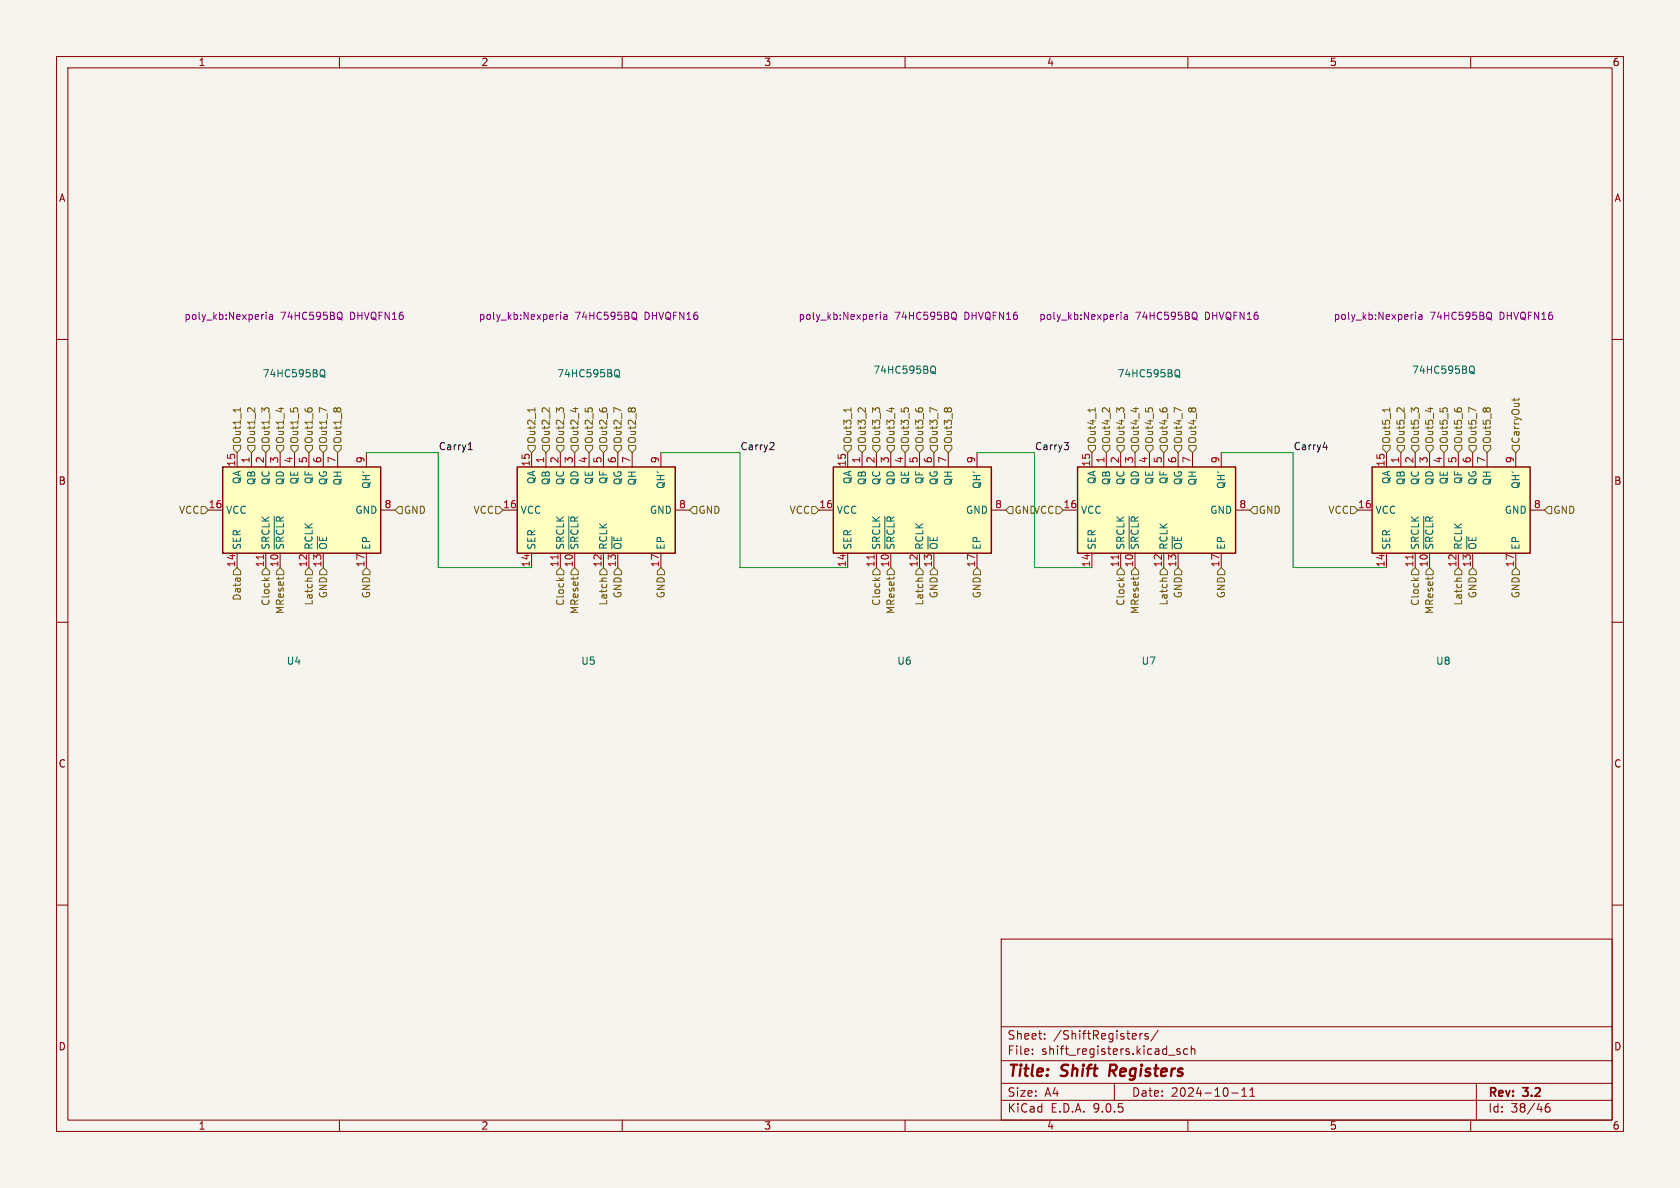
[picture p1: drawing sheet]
<svg xmlns="http://www.w3.org/2000/svg" width="297mm" height="210mm" viewBox="0 0 297 210" stroke-linecap="round" stroke-linejoin="round" font-family="sans-serif">
<path d="M0 0h297v210h-297z" fill="#f5f4ef" stroke="#f5f4ef" stroke-width=".18"/>
<g fill="none" stroke="#840000" stroke-width=".18">
<path d="M10 10h277v190h-277zM12 12h273v186h-273zM60 10v2M110 10v2M160 10v2M210 10v2M260 10v2M10 60h2M285 60h2M10 110h2M285 110h2M10 160h2"/>
<path d="M177 166h108v32h-108zM285 160h2M60 198v2M110 198v2M160 198v2M177 194.5h108M177 191.5h108M177 187.5h108M177 181.5h108M182.5 186.3v.1M182.5 185.5v.1M184.7 183.6v.1"/>
<path d="M184.7 182.8v.1M197 191.5v3M201.5 182.7v1M202 182.7l-.3 .1-.2 .2M203 182.8l-.4-.1-.2 .2 .1 .2 .5 .2v.3h-.6M204.7 182.1l-1.2 2M206.6 186.5h1.1M208.6 185.5l-.4-.1-.2 .2 .1 .2 .5 .2v.3h-.6M210 185.5l-.5-.1-.3 .3v.4l.2 .2h.6M210 198v2M210.6 185.5l.2-.1 .4 .1v.9M210.6 184.9v1.5"/>
<path d="M217.7 193.2h1.2M219.5 193.8h.9M219.5 192.7l.5-.4v1.5M221 193.8h.8M221 192.7l.4-.4v1.5M260 198v2M261 191.5v6.5M273.9 195.1a.59 .59 0 0 0-.7 .6v.6l.1 .2 .4 .1 .3-.1v-.5l-.1-.3h-.4l-.3 .3"/>
</g>
<path d="M196.3 188.2l-.2 2" fill="none" stroke="#840000" stroke-width=".4"/>
<path d="M190.5 82.6h27.9v15.2h-27.9z" fill="#ffffc2"/>
<path d="M190.5 82.6h27.9v15.2h-27.9z" fill="none" stroke="#840000" stroke-width=".25"/>
<g fill="none" stroke="#840000" stroke-width=".18">
<path d="M188 90.2h2.5M193 80v2.6M193 97.8v2.5M195.6 80v2.6M198.1 80v2.6M198.1 97.8v2.5M200.7 80v2.6M200.7 97.8v2.5M203.2 80v2.6M205.7 80v2.6M205.7 97.8v2.5M208.3 80v2.6"/>
<path d="M208.3 97.8v2.5M210.8 80v2.6M215.9 80v2.6M215.9 97.8v2.5M218.4 90.2h2.6"/>
</g>
<path d="M197.7 98.1v.7" fill="none" stroke="#a90000" stroke-width=".18"/>
<path d="M208 66.3l.6 .4M208 65.3a.43 .43 0 0 1 .6 .5v.4a.43 .43 0 0 1-.6 .4M199.6 91.3v5.8" fill="none" stroke="#006464" stroke-width=".18"/>
<path d="M198.2 55.2v.1M198.2 55.6v.9M198.8 55.7h.5v.8M199.3 55.9l-.4 .1-.2 .2 .2 .3 .4-.1M211.1 55.2a.43 .43 0 0 1 .5 .4v.4a.43 .43 0 0 1-.5 .5M211.2 56.2l.5 .4" fill="none" stroke="#840084" stroke-width=".18"/>
<path d="M242.6 82.6h27.9v15.2h-27.9z" fill="#ffffc2"/>
<path d="M242.6 82.6h27.9v15.2h-27.9z" fill="none" stroke="#840000" stroke-width=".25"/>
<g fill="none" stroke="#840000" stroke-width=".18">
<path d="M240 90.2h2.6M245.1 80v2.6M245.1 97.8v2.5M247.6 80v2.6M250.2 80v2.6M250.2 97.8v2.5M252.7 80v2.6M252.7 97.8v2.5M255.3 80v2.6M257.8 80v2.6M257.8 97.8v2.5M260.3 80v2.6"/>
<path d="M260.3 97.8v2.5M262.9 80v2.6M268 80v2.6M268 97.8v2.5M270.5 90.2h2.5"/>
</g>
<path d="M249.8 98.1v.7" fill="none" stroke="#a90000" stroke-width=".18"/>
<path d="M260 65.7l.7 .4M260.1 64.7a.43 .43 0 0 1 .5 .4v.5a.43 .43 0 0 1-.5 .4M251.7 91.3v5.8" fill="none" stroke="#006464" stroke-width=".18"/>
<path d="M250.3 55.2v.1M250.3 55.6v.9M250.9 55.7h.4l.1 .8M251.4 55.9l-.4 .1-.2 .2 .2 .3 .4-.1M263.1 55.2a.43 .43 0 0 1 .6 .4v.4a.43 .43 0 0 1-.6 .5M263.3 56.2l.4 .4" fill="none" stroke="#840084" stroke-width=".18"/>
<path d="M91.4 82.6h28v15.2h-28z" fill="#ffffc2"/>
<path d="M91.4 82.6h28v15.2h-28z" fill="none" stroke="#840000" stroke-width=".25"/>
<g fill="none" stroke="#840000" stroke-width=".18">
<path d="M88.9 90.2h2.5M94 80v2.6M94 97.8v2.5M96.5 80v2.6M99.1 80v2.6M99.1 97.8v2.5M101.6 80v2.6M101.6 97.8v2.5M104.1 80v2.6M106.7 80v2.6M106.7 97.8v2.5M109.2 80v2.6"/>
<path d="M109.2 97.8v2.5M111.8 80v2.6M116.8 80v2.6M116.8 97.8v2.5M119.4 90.2h2.5"/>
</g>
<path d="M98.6 98.1v.7" fill="none" stroke="#a90000" stroke-width=".18"/>
<path d="M108.9 66.3l.7 .4M109 65.3a.43 .43 0 0 1 .5 .5v.4a.43 .43 0 0 1-.5 .4M100.6 91.3v5.8" fill="none" stroke="#006464" stroke-width=".18"/>
<path d="M99.1 55.2v.1M99.1 55.6v.9M99.7 55.7h.5l.1 .8M100.3 55.9l-.5 .1-.1 .2 .1 .3 .5-.1M112 55.2a.43 .43 0 0 1 .5 .4v.4a.43 .43 0 0 1-.5 .5M112.2 56.2l.4 .4" fill="none" stroke="#840084" stroke-width=".18"/>
<path d="M39.4 82.6h27.9v15.2h-27.9z" fill="#ffffc2"/>
<path d="M39.4 82.6h27.9v15.2h-27.9z" fill="none" stroke="#840000" stroke-width=".25"/>
<g fill="none" stroke="#840000" stroke-width=".18">
<path d="M36.8 90.2h2.6M41.9 80v2.6M41.9 97.8v2.5M44.4 80v2.6M47 80v2.6M47 97.8v2.5M49.5 80v2.6M49.5 97.8v2.5M52.1 80v2.6M54.6 80v2.6M54.6 97.8v2.5M57.1 80v2.6"/>
<path d="M57.1 97.8v2.5M59.7 80v2.6M64.8 80v2.6M64.8 97.8v2.5M67.3 90.2h2.5"/>
</g>
<path d="M46.6 98.1v.7" fill="none" stroke="#a90000" stroke-width=".18"/>
<path d="M56.8 66.3l.7 .4M56.9 65.3a.43 .43 0 0 1 .5 .5v.4a.43 .43 0 0 1-.5 .4M48.5 91.3v5.8" fill="none" stroke="#006464" stroke-width=".18"/>
<path d="M47.1 55.2v.1M47.1 55.6v.9M47.7 55.7h.4l.1 .8M48.2 55.9l-.4 .1-.2 .2 .2 .3 .4-.1M59.9 55.2a.43 .43 0 0 1 .6 .4v.4a.43 .43 0 0 1-.6 .5M60.1 56.2l.4 .4" fill="none" stroke="#840084" stroke-width=".18"/>
<path d="M147.3 82.6h28v15.2h-28z" fill="#ffffc2"/>
<path d="M147.3 82.6h28v15.2h-28z" fill="none" stroke="#840000" stroke-width=".25"/>
<g fill="none" stroke="#840000" stroke-width=".18">
<path d="M144.8 90.2h2.5M149.9 80v2.6M149.9 97.8v2.5M152.4 80v2.6M154.9 80v2.6M154.9 97.8v2.5M157.5 80v2.6M157.5 97.8v2.5M160 80v2.6M162.6 80v2.6M162.6 97.8v2.5M165.1 80v2.6"/>
<path d="M165.1 97.8v2.5M167.6 80v2.6M172.7 80v2.6M172.7 97.8v2.5M175.3 90.2h2.5"/>
</g>
<path d="M154.5 98.1v.7" fill="none" stroke="#a90000" stroke-width=".18"/>
<path d="M164.8 65.7l.6 .4M164.8 64.7a.43 .43 0 0 1 .6 .4v.5a.43 .43 0 0 1-.6 .4M156.4 91.3v5.8" fill="none" stroke="#006464" stroke-width=".18"/>
<path d="M155.6 55.2v.1M155.6 55.6v.9M156.2 55.7h.5l.1 .8M156.8 55.9l-.4 .1-.2 .2 .2 .3 .4-.1M168.5 55.2a.43 .43 0 0 1 .6 .4v.4a.43 .43 0 0 1-.6 .5M168.7 56.2l.4 .4" fill="none" stroke="#840084" stroke-width=".18"/>
<g fill="none" stroke="#725600" stroke-width=".18">
<path d="M41.3 78.7h1.2v.7l-.6 .6-.6-.6zM42.5 72.5h-1.3l.2 .1M42.5 72.1v.7M43.8 78.7h1.3v.7l-.7 .6-.6-.6zM45 72.1v.8l-.7-.7-.3-.1-.2 .1M46.4 78.7h1.2v.7l-.6 .6-.6-.6zM46.8 72.5l-.5-.4v.8M46.8 72.2l.2-.1 .5 .1M48.9 78.7h1.3v.7l-.7 .6-.6-.6zM49.7 72v.8M51.4 72.2v.6M51.4 78.7h1.3v.7l-.6 .6-.7-.6z"/>
<path d="M51.9 72.2l.2-.1 .5 .1M54 78.7h1.2v.7l-.6 .6-.6-.6zM54.5 72.2l.1-.1 .5 .1M56.5 78.7h1.3v.7l-.7 .6-.6-.6zM57.7 72.6l-1.2-.6v.9M59.1 78.7h1.2v.7l-.6 .6-.6-.6zM59.1 72.2l.1-.1 .3 .1M59.6 72.2l.2-.1 .4 .1M93.3 78.7h1.3v.7l-.6 .6-.7-.6zM94.6 72.1v.7M94.6 72.5h-1.3l.2 .1M95.9 78.7h1.3v.7l-.7 .6-.6-.6z"/>
<path d="M97.1 72.1v.8l-.7-.7-.3-.1-.2 .1M98.4 78.7h1.3v.7l-.6 .6-.7-.6zM98.9 72.5l-.5-.4v.8M98.9 72.2l.2-.1 .5 .1M101 78.7h1.2v.7l-.6 .6-.6-.6zM101.8 72v.8M103.4 72.2v.6M103.5 78.7h1.3v.7l-.7 .6-.6-.6zM104 72.2l.2-.1 .5 .1M106 78.7h1.3v.7l-.6 .6-.7-.6zM106.5 72.2l.2-.1 .5 .1M108.6 78.7h1.3v.7l-.7 .6-.6-.6z"/>
<path d="M109.8 72.6l-1.3-.6v.9M111.1 78.7h1.3v.7l-.6 .6-.7-.6zM111.1 72.2l.2-.1 .3 .1M111.7 72.2l.2-.1 .4 .1M149.2 78.7h1.3v.7l-.6 .6-.7-.6zM150.4 72.5h-1.2l.2 .1M150.4 72.1v.7M151.8 78.7h1.2v.7l-.6 .6-.6-.6zM153 72.1v.8l-.7-.7-.3-.1-.2 .1M154.3 78.7h1.3v.7l-.7 .6-.6-.6zM154.7 72.5l-.5-.4v.8M154.8 72.2l.2-.1 .5 .1"/>
<path d="M156.8 78.7h1.3v.7l-.6 .6-.7-.6zM157.6 72v.8M159.3 72.2v.6M159.4 78.7h1.3v.7l-.7 .6-.6-.6zM159.9 72.2l.2-.1 .4 .1M161.9 78.7h1.3v.7l-.6 .6-.7-.6zM162.4 72.2l.2-.1 .5 .1M164.5 78.7h1.2v.7l-.6 .6-.6-.6zM165.7 72.6l-1.3-.6v.9M167 78.7h1.3v.7l-.7 .6-.6-.6zM167 72.2l.2-.1 .2 .1M167.6 72.2l.1-.1 .5 .1"/>
<path d="M192.4 78.7h1.3v.7l-.7 .6-.6-.6zM193.6 72.5h-1.3l.2 .1M193.6 72.1v.7M194.9 78.7h1.3v.7l-.6 .6-.7-.6zM196.2 72.1v.8l-.8-.7-.3-.1-.2 .1M197.5 78.7h1.3v.7l-.7 .6-.6-.6zM197.9 72.5l-.5-.4v.8M198 72.2l.2-.1 .4 .1M200 78.7h1.3v.7l-.6 .6-.7-.6zM200.8 72v.8M202.5 72.2v.6M202.6 78.7h1.2v.7l-.6 .6-.6-.6z"/>
<path d="M203.1 72.2l.1-.1 .5 .1M205.1 78.7h1.3v.7l-.7 .6-.6-.6zM205.6 72.2l.2-.1 .5 .1M207.6 78.7h1.3v.7l-.6 .6-.7-.6zM208.9 72.6l-1.3-.6v.9M210.2 78.7h1.3v.7l-.7 .6-.6-.6zM210.2 72.2l.2-.1 .2 .1M210.7 72.2l.2-.1 .4 .1M244.5 78.7h1.2v.7l-.6 .6-.6-.6zM245.7 72.5h-1.3l.2 .1M245.7 72.1v.7M247 78.7h1.3v.7l-.7 .6-.6-.6z"/>
<path d="M248.2 72.1v.8l-.7-.7-.3-.1-.2 .1M249.6 78.7h1.2v.7l-.6 .6-.6-.6zM250 72.5l-.5-.4v.8M250 72.2l.2-.1 .5 .1M252.1 78.7h1.3v.7l-.7 .6-.6-.6zM252.9 72v.8M254.6 72.2v.6M254.6 78.7h1.3v.7l-.6 .6-.7-.6zM255.1 72.2l.2-.1 .5 .1M257.2 78.7h1.2v.7l-.6 .6-.6-.6zM257.7 72.2l.1-.1 .5 .1M259.7 78.7h1.3v.7l-.7 .6-.6-.6z"/>
<path d="M260.9 72.6l-1.2-.6v.9M262.3 78.7h1.2v.7l-.6 .6-.6-.6zM262.3 72.2l.1-.1 .3 .1M262.8 72.2l.2-.1 .4 .1M267.3 78.7h1.3v.7l-.6 .6-.7-.6zM267.7 70.4v.5M268.5 70.4l-.1 .3h-1.1M35.6 89.5h.6l.6 .7-.6 .6h-.6zM70.5 89.5h.6v1.3h-.6l-.7-.6zM87.6 89.5h.7l.6 .7-.6 .6h-.7zM122.6 89.5h.6v1.3h-.6l-.7-.6zM143.5 89.5h.6l.7 .7-.7 .6h-.6z"/>
<path d="M178.4 89.5h.7v1.3h-.7l-.6-.6zM186.7 89.5h.6l.7 .7-.7 .6h-.6zM221.6 89.5h.6v1.3h-.6l-.6-.6zM238.8 89.5h.6l.6 .7-.6 .6h-.6zM273.7 89.5h.6v1.3h-.6l-.7-.6zM41.9 100.3l.6 .7v.6h-1.2v-.6zM46.4 101l.6-.7 .6 .7v.6h-1.2zM46.7 102.1l.5 .5M47.6 102.1l-.5 .4M48.9 101l.6-.7 .7 .7v.6h-1.3zM54.6 100.3l.6 .7v.6h-1.2v-.6zM55.2 102.2h-.7l-.2 .2"/>
<path d="M57.1 100.3l.7 .7v.6h-1.3v-.6zM64.1 101l.7-.7 .6 .7v.6h-1.3zM98.8 102.1l.5 .5M99.1 100.3l.6 .7v.6h-1.3v-.6zM99.6 102.1l-.4 .4M101.6 100.3l.6 .7v.6h-1.2v-.6zM106 101l.7-.7 .6 .7v.6h-1.3zM107.3 102.2h-.7l-.2 .2M109.2 100.3l.7 .7v.6h-1.3v-.6zM116.2 101l.6-.7 .7 .7v.6h-1.3zM154.7 102.1l.5 .5M154.9 100.3l.7 .7v.6h-1.3v-.6z"/>
<path d="M155.5 102.1l-.5 .4M157.5 100.3l.6 .7v.6h-1.3v-.6zM162.6 100.3l.6 .7v.6h-1.3v-.6zM163.1 102.2h-.6l-.2 .2M165.1 100.3l.6 .7v.6h-1.2v-.6zM172.7 100.3l.7 .7v.6h-1.3v-.6zM197.9 102.1l.4 .5M198.1 100.3l.7 .7v.6h-1.3v-.6zM198.7 102.1l-.5 .4M200.7 100.3l.6 .7v.6h-1.3v-.6zM205.7 100.3l.7 .7v.6h-1.3v-.6zM206.3 102.2h-.6l-.2 .2"/>
<path d="M208.3 100.3l.6 .7v.6h-1.3v-.6zM215.9 100.3l.6 .7v.6h-1.2v-.6zM249.9 102.1l.5 .5M250.2 100.3l.6 .7v.6h-1.2v-.6zM250.8 102.1l-.5 .4M252.7 100.3l.7 .7v.6h-1.3v-.6zM257.8 100.3l.6 .7v.6h-1.2v-.6zM258.4 102.2h-.7l-.2 .2M260.3 100.3l.7 .7v.6h-1.3v-.6zM268 100.3l.6 .7v.6h-1.3v-.6z"/>
</g>
<path d="M82.8 79.5h.7M83 78.4l.1-.2v1.3M136.6 78.2l.2 .3v.3l-.7 .7h.7M188.1 78.2h.8l-.4 .5M188.7 78.7l.2 .3v.3l-.2 .2M233.9 79.1h.8M234.5 78.7v.8" fill="none" stroke="#0f0f0f" stroke-width=".18"/>
<path d="M64.8 80h12.7v20.3h16.5M116.8 80h14v20.3h19.1M172.7 80h10.2v20.3h10.1M215.9 80h12.7v20.3h16.5" fill="none" stroke="#009600" stroke-width=".18"/>
<g font-size="2.8" fill="#840000">
<text x="178" y="190.9">Title:</text>
<text x="187.7" y="190.9">Shift</text>
<text x="196.9" y="190.9">Registers</text>
</g>
<g font-size="2.1" fill="#840000">
<text x="178" y="184">Sheet:</text>
<text x="186.2" y="184">/ShiftRegisters/</text>
<text x="178" y="186.7">File:</text>
<text x="184.1" y="186.7">shift_registers.kicad_sch</text>
<text x="178" y="196.9">KiCad</text>
<text x="178" y="194.1">Size:</text>
<text x="184.7" y="194.1">A4</text>
<text x="185.7" y="196.9">E.D.A.</text>
<text x="193.3" y="196.9">9.0.5</text>
<text x="200" y="194.1">Date:</text>
<text x="207" y="194.1">2024-10-11</text>
<text x="263" y="194.3">Rev:</text>
<text x="263" y="196.9">Id:</text>
<text x="267.1" y="196.9">38/46</text>
<text x="269.4" y="194.3">3.2</text>
</g>
<g font-size="1.8" fill="#840000">
<text x="35" y="11.9">1</text>
<text x="85" y="11.9">2</text>
<text x="135" y="11.9">3</text>
<text x="185" y="11.9">4</text>
<text x="235" y="11.9">5</text>
<text x="285" y="11.9">6</text>
<text x="10.3" y="35.9">A</text>
<text x="285.3" y="35.9">A</text>
<text x="10.3" y="85.9">B</text>
<text x="285.3" y="85.9">B</text>
<text x="10.3" y="135.9">C</text>
<text x="285.3" y="135.9">C</text>
<text x="10.3" y="185.9">D</text>
<text x="285.3" y="185.9">D</text>
<text x="35" y="199.9">1</text>
<text x="85" y="199.9">2</text>
<text x="135" y="199.9">3</text>
<text x="185" y="199.9">4</text>
<text x="235" y="199.9">5</text>
<text x="285" y="199.9">6</text>
</g>
<g font-size="1.8" fill="#840084">
<text x="32.5" y="56.7">poly_kb:Nexperia</text>
<text x="49.6" y="56.7">74HC595BQ</text>
<text x="62" y="56.7">DHVQFN16</text>
<text x="84.6" y="56.7">poly_kb:Nexperia</text>
<text x="101.6" y="56.7">74HC595BQ</text>
<text x="114.1" y="56.7">DHVQFN16</text>
<text x="141.1" y="56.7">poly_kb:Nexperia</text>
<text x="158.2" y="56.7">74HC595BQ</text>
<text x="170.6" y="56.7">DHVQFN16</text>
<text x="183.6" y="56.7">poly_kb:Nexperia</text>
<text x="200.7" y="56.7">74HC595BQ</text>
<text x="213.1" y="56.7">DHVQFN16</text>
<text x="235.7" y="56.7">poly_kb:Nexperia</text>
<text x="252.8" y="56.7">74HC595BQ</text>
<text x="265.2" y="56.7">DHVQFN16</text>
</g>
<g font-size="1.8" fill="#006464">
<text x="46.3" y="66.9">74HC595BQ</text>
<text x="98.4" y="66.9">74HC595BQ</text>
<text x="154.3" y="66.3">74HC595BQ</text>
<text x="197.5" y="66.9">74HC595BQ</text>
<text x="249.5" y="66.3">74HC595BQ</text>
<text x="42.8" y="85.7" transform="rotate(-90 42.8 85.7)">QA</text>
<text x="45.3" y="85.9" transform="rotate(-90 45.3 85.9)">QB</text>
<text x="47.9" y="85.9" transform="rotate(-90 47.9 85.9)">QC</text>
<text x="50.4" y="85.9" transform="rotate(-90 50.4 85.9)">QD</text>
<text x="52.9" y="85.7" transform="rotate(-90 52.9 85.7)">QE</text>
<text x="55.5" y="85.7" transform="rotate(-90 55.5 85.7)">QF</text>
<text x="58" y="85.9" transform="rotate(-90 58 85.9)">QG</text>
<text x="60.6" y="85.9" transform="rotate(-90 60.6 85.9)">QH</text>
<text x="65.6" y="86.5" transform="rotate(-90 65.6 86.5)">QH'</text>
<text x="94.8" y="85.7" transform="rotate(-90 94.8 85.7)">QA</text>
<text x="97.4" y="85.9" transform="rotate(-90 97.4 85.9)">QB</text>
<text x="99.9" y="85.9" transform="rotate(-90 99.9 85.9)">QC</text>
<text x="102.5" y="85.9" transform="rotate(-90 102.5 85.9)">QD</text>
<text x="105" y="85.7" transform="rotate(-90 105 85.7)">QE</text>
<text x="107.5" y="85.7" transform="rotate(-90 107.5 85.7)">QF</text>
<text x="110.1" y="85.9" transform="rotate(-90 110.1 85.9)">QG</text>
<text x="112.6" y="85.9" transform="rotate(-90 112.6 85.9)">QH</text>
<text x="117.7" y="86.5" transform="rotate(-90 117.7 86.5)">QH'</text>
<text x="150.7" y="85.7" transform="rotate(-90 150.7 85.7)">QA</text>
<text x="153.3" y="85.9" transform="rotate(-90 153.3 85.9)">QB</text>
<text x="155.8" y="85.9" transform="rotate(-90 155.8 85.9)">QC</text>
<text x="158.3" y="85.9" transform="rotate(-90 158.3 85.9)">QD</text>
<text x="160.9" y="85.7" transform="rotate(-90 160.9 85.7)">QE</text>
<text x="163.4" y="85.7" transform="rotate(-90 163.4 85.7)">QF</text>
<text x="166" y="85.9" transform="rotate(-90 166 85.9)">QG</text>
<text x="168.5" y="85.9" transform="rotate(-90 168.5 85.9)">QH</text>
<text x="173.6" y="86.5" transform="rotate(-90 173.6 86.5)">QH'</text>
<text x="193.9" y="85.7" transform="rotate(-90 193.9 85.7)">QA</text>
<text x="196.4" y="85.9" transform="rotate(-90 196.4 85.9)">QB</text>
<text x="199" y="85.9" transform="rotate(-90 199 85.9)">QC</text>
<text x="201.5" y="85.9" transform="rotate(-90 201.5 85.9)">QD</text>
<text x="204.1" y="85.7" transform="rotate(-90 204.1 85.7)">QE</text>
<text x="206.6" y="85.7" transform="rotate(-90 206.6 85.7)">QF</text>
<text x="209.1" y="85.9" transform="rotate(-90 209.1 85.9)">QG</text>
<text x="211.7" y="85.9" transform="rotate(-90 211.7 85.9)">QH</text>
<text x="216.8" y="86.5" transform="rotate(-90 216.8 86.5)">QH'</text>
<text x="246" y="85.7" transform="rotate(-90 246 85.7)">QA</text>
<text x="248.5" y="85.9" transform="rotate(-90 248.5 85.9)">QB</text>
<text x="251.1" y="85.9" transform="rotate(-90 251.1 85.9)">QC</text>
<text x="253.6" y="85.9" transform="rotate(-90 253.6 85.9)">QD</text>
<text x="256.1" y="85.7" transform="rotate(-90 256.1 85.7)">QE</text>
<text x="258.7" y="85.7" transform="rotate(-90 258.7 85.7)">QF</text>
<text x="261.2" y="85.9" transform="rotate(-90 261.2 85.9)">QG</text>
<text x="263.8" y="85.9" transform="rotate(-90 263.8 85.9)">QH</text>
<text x="268.8" y="86.5" transform="rotate(-90 268.8 86.5)">QH'</text>
<text x="39.9" y="91">VCC</text>
<text x="62.7" y="91">GND</text>
<text x="91.9" y="91">VCC</text>
<text x="114.8" y="91">GND</text>
<text x="147.8" y="91">VCC</text>
<text x="170.7" y="91">GND</text>
<text x="191" y="91">VCC</text>
<text x="213.9" y="91">GND</text>
<text x="243.1" y="91">VCC</text>
<text x="265.9" y="91">GND</text>
<text x="42.8" y="97.3" transform="rotate(-90 42.8 97.3)">SER</text>
<text x="47.9" y="97.3" transform="rotate(-90 47.9 97.3)">SRCLK</text>
<text x="50.4" y="97.3" transform="rotate(-90 50.4 97.3)">~{SRCLR}</text>
<text x="55.5" y="97.3" transform="rotate(-90 55.5 97.3)">RCLK</text>
<text x="58" y="97.3" transform="rotate(-90 58 97.3)">~{OE}</text>
<text x="65.6" y="97.3" transform="rotate(-90 65.6 97.3)">EP</text>
<text x="94.8" y="97.3" transform="rotate(-90 94.8 97.3)">SER</text>
<text x="99.9" y="97.3" transform="rotate(-90 99.9 97.3)">SRCLK</text>
<text x="102.5" y="97.3" transform="rotate(-90 102.5 97.3)">~{SRCLR}</text>
<text x="107.5" y="97.3" transform="rotate(-90 107.5 97.3)">RCLK</text>
<text x="110.1" y="97.3" transform="rotate(-90 110.1 97.3)">~{OE}</text>
<text x="117.7" y="97.3" transform="rotate(-90 117.7 97.3)">EP</text>
<text x="150.7" y="97.3" transform="rotate(-90 150.7 97.3)">SER</text>
<text x="155.8" y="97.3" transform="rotate(-90 155.8 97.3)">SRCLK</text>
<text x="158.3" y="97.3" transform="rotate(-90 158.3 97.3)">~{SRCLR}</text>
<text x="163.4" y="97.3" transform="rotate(-90 163.4 97.3)">RCLK</text>
<text x="166" y="97.3" transform="rotate(-90 166 97.3)">~{OE}</text>
<text x="173.6" y="97.3" transform="rotate(-90 173.6 97.3)">EP</text>
<text x="193.9" y="97.3" transform="rotate(-90 193.9 97.3)">SER</text>
<text x="199" y="97.3" transform="rotate(-90 199 97.3)">SRCLK</text>
<text x="201.5" y="97.3" transform="rotate(-90 201.5 97.3)">~{SRCLR}</text>
<text x="206.6" y="97.3" transform="rotate(-90 206.6 97.3)">RCLK</text>
<text x="209.1" y="97.3" transform="rotate(-90 209.1 97.3)">~{OE}</text>
<text x="216.8" y="97.3" transform="rotate(-90 216.8 97.3)">EP</text>
<text x="246" y="97.3" transform="rotate(-90 246 97.3)">SER</text>
<text x="251.1" y="97.3" transform="rotate(-90 251.1 97.3)">SRCLK</text>
<text x="253.6" y="97.3" transform="rotate(-90 253.6 97.3)">~{SRCLR}</text>
<text x="258.7" y="97.3" transform="rotate(-90 258.7 97.3)">RCLK</text>
<text x="261.2" y="97.3" transform="rotate(-90 261.2 97.3)">~{OE}</text>
<text x="268.8" y="97.3" transform="rotate(-90 268.8 97.3)">EP</text>
<text x="50.6" y="117.7">U4</text>
<text x="102.7" y="117.7">U5</text>
<text x="158.5" y="117.7">U6</text>
<text x="201.7" y="117.7">U7</text>
<text x="253.8" y="117.7">U8</text>
</g>
<g font-size="1.8" fill="#a90000">
<text x="41.7" y="82.6" transform="rotate(-90 41.7 82.6)">15</text>
<text x="44.2" y="82" transform="rotate(-90 44.2 82)">1</text>
<text x="46.7" y="82" transform="rotate(-90 46.7 82)">2</text>
<text x="49.3" y="82" transform="rotate(-90 49.3 82)">3</text>
<text x="51.8" y="82" transform="rotate(-90 51.8 82)">4</text>
<text x="54.4" y="82" transform="rotate(-90 54.4 82)">5</text>
<text x="56.9" y="82" transform="rotate(-90 56.9 82)">6</text>
<text x="59.4" y="82" transform="rotate(-90 59.4 82)">7</text>
<text x="64.5" y="82" transform="rotate(-90 64.5 82)">9</text>
<text x="93.7" y="82.6" transform="rotate(-90 93.7 82.6)">15</text>
<text x="96.3" y="82" transform="rotate(-90 96.3 82)">1</text>
<text x="98.8" y="82" transform="rotate(-90 98.8 82)">2</text>
<text x="101.3" y="82" transform="rotate(-90 101.3 82)">3</text>
<text x="103.9" y="82" transform="rotate(-90 103.9 82)">4</text>
<text x="106.4" y="82" transform="rotate(-90 106.4 82)">5</text>
<text x="109" y="82" transform="rotate(-90 109 82)">6</text>
<text x="111.5" y="82" transform="rotate(-90 111.5 82)">7</text>
<text x="116.6" y="82" transform="rotate(-90 116.6 82)">9</text>
<text x="149.6" y="82.6" transform="rotate(-90 149.6 82.6)">15</text>
<text x="152.1" y="82" transform="rotate(-90 152.1 82)">1</text>
<text x="154.7" y="82" transform="rotate(-90 154.7 82)">2</text>
<text x="157.2" y="82" transform="rotate(-90 157.2 82)">3</text>
<text x="159.8" y="82" transform="rotate(-90 159.8 82)">4</text>
<text x="162.3" y="82" transform="rotate(-90 162.3 82)">5</text>
<text x="164.8" y="82" transform="rotate(-90 164.8 82)">6</text>
<text x="167.4" y="82" transform="rotate(-90 167.4 82)">7</text>
<text x="172.5" y="82" transform="rotate(-90 172.5 82)">9</text>
<text x="192.8" y="82.6" transform="rotate(-90 192.8 82.6)">15</text>
<text x="195.3" y="82" transform="rotate(-90 195.3 82)">1</text>
<text x="197.9" y="82" transform="rotate(-90 197.9 82)">2</text>
<text x="200.4" y="82" transform="rotate(-90 200.4 82)">3</text>
<text x="202.9" y="82" transform="rotate(-90 202.9 82)">4</text>
<text x="205.5" y="82" transform="rotate(-90 205.5 82)">5</text>
<text x="208" y="82" transform="rotate(-90 208 82)">6</text>
<text x="210.6" y="82" transform="rotate(-90 210.6 82)">7</text>
<text x="215.6" y="82" transform="rotate(-90 215.6 82)">9</text>
<text x="244.9" y="82.6" transform="rotate(-90 244.9 82.6)">15</text>
<text x="247.4" y="82" transform="rotate(-90 247.4 82)">1</text>
<text x="249.9" y="82" transform="rotate(-90 249.9 82)">2</text>
<text x="252.5" y="82" transform="rotate(-90 252.5 82)">3</text>
<text x="255" y="82" transform="rotate(-90 255 82)">4</text>
<text x="257.6" y="82" transform="rotate(-90 257.6 82)">5</text>
<text x="260.1" y="82" transform="rotate(-90 260.1 82)">6</text>
<text x="262.6" y="82" transform="rotate(-90 262.6 82)">7</text>
<text x="267.7" y="82" transform="rotate(-90 267.7 82)">9</text>
<text x="36.8" y="89.9">16</text>
<text x="67.9" y="89.9">8</text>
<text x="88.9" y="89.9">16</text>
<text x="119.9" y="89.9">8</text>
<text x="144.7" y="89.9">16</text>
<text x="175.8" y="89.9">8</text>
<text x="187.9" y="89.9">16</text>
<text x="219" y="89.9">8</text>
<text x="240" y="89.9">16</text>
<text x="271.1" y="89.9">8</text>
<text x="41.7" y="100.4" transform="rotate(-90 41.7 100.4)">14</text>
<text x="46.7" y="100.4" transform="rotate(-90 46.7 100.4)">11</text>
<text x="49.3" y="100.4" transform="rotate(-90 49.3 100.4)">10</text>
<text x="54.4" y="100.4" transform="rotate(-90 54.4 100.4)">12</text>
<text x="56.9" y="100.4" transform="rotate(-90 56.9 100.4)">13</text>
<text x="64.5" y="100.4" transform="rotate(-90 64.5 100.4)">17</text>
<text x="93.7" y="100.4" transform="rotate(-90 93.7 100.4)">14</text>
<text x="98.8" y="100.4" transform="rotate(-90 98.8 100.4)">11</text>
<text x="101.3" y="100.4" transform="rotate(-90 101.3 100.4)">10</text>
<text x="106.4" y="100.4" transform="rotate(-90 106.4 100.4)">12</text>
<text x="109" y="100.4" transform="rotate(-90 109 100.4)">13</text>
<text x="116.6" y="100.4" transform="rotate(-90 116.6 100.4)">17</text>
<text x="149.6" y="100.4" transform="rotate(-90 149.6 100.4)">14</text>
<text x="154.7" y="100.4" transform="rotate(-90 154.7 100.4)">11</text>
<text x="157.2" y="100.4" transform="rotate(-90 157.2 100.4)">10</text>
<text x="162.3" y="100.4" transform="rotate(-90 162.3 100.4)">12</text>
<text x="164.8" y="100.4" transform="rotate(-90 164.8 100.4)">13</text>
<text x="172.5" y="100.4" transform="rotate(-90 172.5 100.4)">17</text>
<text x="192.8" y="100.4" transform="rotate(-90 192.8 100.4)">14</text>
<text x="197.9" y="100.4" transform="rotate(-90 197.9 100.4)">11</text>
<text x="200.4" y="100.4" transform="rotate(-90 200.4 100.4)">10</text>
<text x="205.5" y="100.4" transform="rotate(-90 205.5 100.4)">12</text>
<text x="208" y="100.4" transform="rotate(-90 208 100.4)">13</text>
<text x="215.6" y="100.4" transform="rotate(-90 215.6 100.4)">17</text>
<text x="244.9" y="100.4" transform="rotate(-90 244.9 100.4)">14</text>
<text x="249.9" y="100.4" transform="rotate(-90 249.9 100.4)">11</text>
<text x="252.5" y="100.4" transform="rotate(-90 252.5 100.4)">10</text>
<text x="257.6" y="100.4" transform="rotate(-90 257.6 100.4)">12</text>
<text x="260.1" y="100.4" transform="rotate(-90 260.1 100.4)">13</text>
<text x="267.7" y="100.4" transform="rotate(-90 267.7 100.4)">17</text>
</g>
<g font-size="1.8" fill="#725600">
<text x="42.8" y="78.5" transform="rotate(-90 42.8 78.5)">Out1_1</text>
<text x="45.3" y="78.5" transform="rotate(-90 45.3 78.5)">Out1_2</text>
<text x="47.9" y="78.5" transform="rotate(-90 47.9 78.5)">Out1_3</text>
<text x="50.4" y="78.5" transform="rotate(-90 50.4 78.5)">Out1_4</text>
<text x="52.9" y="78.5" transform="rotate(-90 52.9 78.5)">Out1_5</text>
<text x="55.5" y="78.5" transform="rotate(-90 55.5 78.5)">Out1_6</text>
<text x="58" y="78.5" transform="rotate(-90 58 78.5)">Out1_7</text>
<text x="60.6" y="78.5" transform="rotate(-90 60.6 78.5)">Out1_8</text>
<text x="94.8" y="78.5" transform="rotate(-90 94.8 78.5)">Out2_1</text>
<text x="97.4" y="78.5" transform="rotate(-90 97.4 78.5)">Out2_2</text>
<text x="99.9" y="78.5" transform="rotate(-90 99.9 78.5)">Out2_3</text>
<text x="102.5" y="78.5" transform="rotate(-90 102.5 78.5)">Out2_4</text>
<text x="105" y="78.5" transform="rotate(-90 105 78.5)">Out2_5</text>
<text x="107.5" y="78.5" transform="rotate(-90 107.5 78.5)">Out2_6</text>
<text x="110.1" y="78.5" transform="rotate(-90 110.1 78.5)">Out2_7</text>
<text x="112.6" y="78.5" transform="rotate(-90 112.6 78.5)">Out2_8</text>
<text x="150.7" y="78.5" transform="rotate(-90 150.7 78.5)">Out3_1</text>
<text x="153.3" y="78.5" transform="rotate(-90 153.3 78.5)">Out3_2</text>
<text x="155.8" y="78.5" transform="rotate(-90 155.8 78.5)">Out3_3</text>
<text x="158.3" y="78.5" transform="rotate(-90 158.3 78.5)">Out3_4</text>
<text x="160.9" y="78.5" transform="rotate(-90 160.9 78.5)">Out3_5</text>
<text x="163.4" y="78.5" transform="rotate(-90 163.4 78.5)">Out3_6</text>
<text x="166" y="78.5" transform="rotate(-90 166 78.5)">Out3_7</text>
<text x="168.5" y="78.5" transform="rotate(-90 168.5 78.5)">Out3_8</text>
<text x="193.9" y="78.5" transform="rotate(-90 193.9 78.5)">Out4_1</text>
<text x="196.4" y="78.5" transform="rotate(-90 196.4 78.5)">Out4_2</text>
<text x="199" y="78.5" transform="rotate(-90 199 78.5)">Out4_3</text>
<text x="201.5" y="78.5" transform="rotate(-90 201.5 78.5)">Out4_4</text>
<text x="204.1" y="78.5" transform="rotate(-90 204.1 78.5)">Out4_5</text>
<text x="206.6" y="78.5" transform="rotate(-90 206.6 78.5)">Out4_6</text>
<text x="209.1" y="78.5" transform="rotate(-90 209.1 78.5)">Out4_7</text>
<text x="211.7" y="78.5" transform="rotate(-90 211.7 78.5)">Out4_8</text>
<text x="246" y="78.5" transform="rotate(-90 246 78.5)">Out5_1</text>
<text x="248.5" y="78.5" transform="rotate(-90 248.5 78.5)">Out5_2</text>
<text x="251.1" y="78.5" transform="rotate(-90 251.1 78.5)">Out5_3</text>
<text x="253.6" y="78.5" transform="rotate(-90 253.6 78.5)">Out5_4</text>
<text x="256.1" y="78.5" transform="rotate(-90 256.1 78.5)">Out5_5</text>
<text x="258.7" y="78.5" transform="rotate(-90 258.7 78.5)">Out5_6</text>
<text x="261.2" y="78.5" transform="rotate(-90 261.2 78.5)">Out5_7</text>
<text x="263.8" y="78.5" transform="rotate(-90 263.8 78.5)">Out5_8</text>
<text x="268.8" y="78.5" transform="rotate(-90 268.8 78.5)">CarryOut</text>
<text x="31.5" y="91">VCC</text>
<text x="71.3" y="91">GND</text>
<text x="83.6" y="91">VCC</text>
<text x="123.4" y="91">GND</text>
<text x="139.5" y="91">VCC</text>
<text x="179.3" y="91">GNDVCC</text>
<text x="222.4" y="91">GND</text>
<text x="234.7" y="91">VCC</text>
<text x="274.5" y="91">GND</text>
<text x="42.8" y="106.3" transform="rotate(-90 42.8 106.3)">Data</text>
<text x="47.9" y="107.2" transform="rotate(-90 47.9 107.2)">Clock</text>
<text x="55.5" y="107.1" transform="rotate(-90 55.5 107.1)">Latch</text>
<text x="58" y="105.9" transform="rotate(-90 58 105.9)">GND</text>
<text x="65.6" y="105.9" transform="rotate(-90 65.6 105.9)">GND</text>
<text x="99.9" y="107.2" transform="rotate(-90 99.9 107.2)">Clock</text>
<text x="107.5" y="107.1" transform="rotate(-90 107.5 107.1)">Latch</text>
<text x="110.1" y="105.9" transform="rotate(-90 110.1 105.9)">GND</text>
<text x="117.7" y="105.9" transform="rotate(-90 117.7 105.9)">GND</text>
<text x="155.8" y="107.2" transform="rotate(-90 155.8 107.2)">Clock</text>
<text x="163.4" y="107.1" transform="rotate(-90 163.4 107.1)">Latch</text>
<text x="166" y="105.9" transform="rotate(-90 166 105.9)">GND</text>
<text x="173.6" y="105.9" transform="rotate(-90 173.6 105.9)">GND</text>
<text x="199" y="107.2" transform="rotate(-90 199 107.2)">Clock</text>
<text x="206.6" y="107.1" transform="rotate(-90 206.6 107.1)">Latch</text>
<text x="209.1" y="105.9" transform="rotate(-90 209.1 105.9)">GND</text>
<text x="216.8" y="105.9" transform="rotate(-90 216.8 105.9)">GND</text>
<text x="251.1" y="107.2" transform="rotate(-90 251.1 107.2)">Clock</text>
<text x="258.7" y="107.1" transform="rotate(-90 258.7 107.1)">Latch</text>
<text x="261.2" y="105.9" transform="rotate(-90 261.2 105.9)">GND</text>
<text x="268.8" y="105.9" transform="rotate(-90 268.8 105.9)">GND</text>
<text x="50.4" y="108.6" transform="rotate(-90 50.4 108.6)">MReset</text>
<text x="102.5" y="108.6" transform="rotate(-90 102.5 108.6)">MReset</text>
<text x="158.3" y="108.6" transform="rotate(-90 158.3 108.6)">MReset</text>
<text x="201.5" y="108.6" transform="rotate(-90 201.5 108.6)">MReset</text>
<text x="253.6" y="108.6" transform="rotate(-90 253.6 108.6)">MReset</text>
</g>
<g font-size="1.8" fill="#0f0f0f">
<text x="77.5" y="79.7">Carry1</text>
<text x="130.8" y="79.7">Carry2</text>
<text x="182.9" y="79.7">Carry3</text>
<text x="228.6" y="79.7">Carry4</text>
</g>
</svg>
